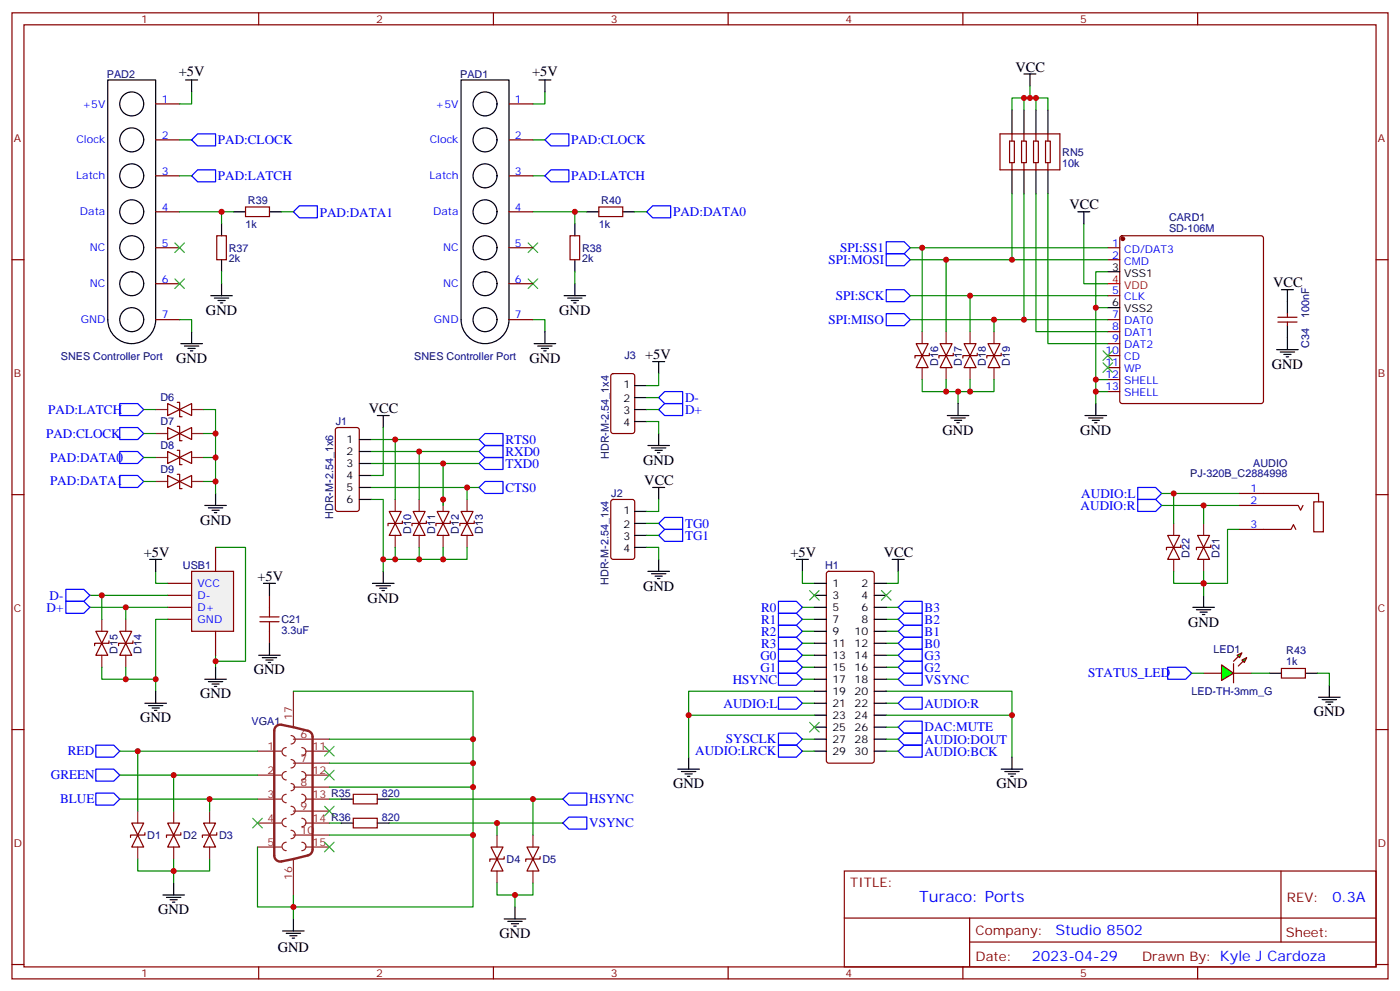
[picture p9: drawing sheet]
<svg xmlns="http://www.w3.org/2000/svg" width="412mm" height="292mm" viewBox="0 0 412 292" stroke-linecap="round" stroke-linejoin="round" font-family="sans-serif">
<g fill="none" stroke="#870000" stroke-width=".35">
<path d="M3.5 3.8h405.4v284.3h-405.4zM7.1 7.3h398.2v277.3h-398.2zM76.2 3.8v3.5M145.3 3.8v3.5M214.5 3.8v3.5M283.6 3.8v3.5M352.8 3.8v3.5M45.9 30.6h7M149.9 30.6h7.1M45.9 41.2h7M45.9 51.8h7M149.9 41.2h7.1"/>
<path d="M149.9 51.8h7.1M3.5 76.4h3.6M45.9 62.3h7M45.9 72.9h7M63.9 69.4h2.8v7h-2.8zM72.3 60.9h7.1v2.8h-7.1zM149.9 62.3h7.1M149.9 72.9h7.1M167.9 69.4h2.8v7h-2.8zM176.4 60.9h7v2.8h-7zM405.3 76.4h3.6M45.9 83.5h7"/>
<path d="M45.9 94.1h7M149.9 83.5h7.1M149.9 94.1h7.1M49.4 118.8l3.5 1.7-3.5 1.8zM52.2 118.4h.7v4.3h.7M49.4 125.8l3.5 1.8-3.5 1.8zM49.4 132.9l3.5 1.8-3.5 1.7zM49.4 139.9l3.5 1.8-3.5 1.8zM52.2 125.5h.7v4.2h.7M52.2 132.5h.7v4.3h.7M52.2 139.6h.7v4.2h.7M52.9 120.5l3.5-1.7v3.5z"/>
<path d="M52.9 127.6l3.5-1.8v3.6zM52.9 134.7l3.5-1.8v3.5zM3.5 145.6h3.6M52.9 141.7l3.5-1.8v3.6zM405.3 145.6h3.6M3.5 214.7h3.6M405.3 214.7h3.6M38.8 242.3h3.5l-1.7 3.5zM40.6 245.8l1.7 3.5h-3.5zM42.7 245.1v.7h-4.2v.7M49.4 242.3h3.5l-1.7 3.5zM51.2 245.8l1.7 3.5h-3.5z"/>
<path d="M53.3 245.1v.7h-4.3v.7M60 242.3h3.5l-1.8 3.5zM61.7 245.8l1.8 3.5h-3.5zM63.9 245.1v.7h-4.3v.7M144.6 249.3h3.6l-1.8 3.5zM146.4 252.8l1.8 3.6h-3.6zM148.5 252.1v.7h-4.2v.7M155.2 249.3h3.5l-1.7 3.5zM157 252.8l1.7 3.6h-3.5zM159.1 252.1v.7h-4.2v.7M248.7 256.4h156.6v28.2h-156.6zM377.3 256.4v20.9"/>
<path d="M248.7 270.2h156.5M285.6 277.3h119.6M285.6 270.2v14.1M3.5 283.9h3.6M76.2 284.6v3.5M145.3 284.6v3.5M214.5 284.6v3.5M283.6 284.6v3.5M352.8 284.6v3.5M405.3 283.9h3.6"/>
</g>
<g fill="none" stroke="#8c2424" stroke-width=".35">
<path d="M45.9 120.5h3.5M45.9 127.6h3.5M45.9 134.7h3.5M56.4 120.5h3.6M56.4 127.6h3.6M56.4 134.7h3.6M45.9 141.7h3.5M56.4 141.7h3.6M85.7 216.5a1.23 1.23 0 0 1 1.3 1.2 1.23 1.23 0 0 1-1.3 1.3M86.4 203.4v10.6M86.4 217.6h10.6M40.6 238.7v3.6"/>
<path d="M51.2 238.7v3.6M61.7 238.7v3.6M75.8 221.1h7.1M75.8 235.2h7.1M75.8 228.1h7.1M84.3 233.8a1.23 1.23 0 0 0-1.2 1.2 1.23 1.23 0 0 0 1.2 1.3M84.3 220a1.23 1.23 0 0 0-1.2 1.3 1.23 1.23 0 0 0 1.2 1.2M84.3 227.1a1.23 1.23 0 0 0-1.2 1.2 1.23 1.23 0 0 0 1.2 1.3M85.7 230.6a1.06 1.06 0 0 1 1.1 1.1 1.06 1.06 0 0 1-1.1 1M85.7 237.3a1.23 1.23 0 0 1 1.3 1.2 1.23 1.23 0 0 1-1.3 1.3M85.7 223.6a1.23 1.23 0 0 1 1.3 1.2 1.23 1.23 0 0 1-1.3 1.2M86.4 238.7h10.6"/>
<path d="M86.4 231.7h10.6M86.4 224.6h10.6M88.9 220a1.23 1.23 0 0 1 1.2 1.3 1.23 1.23 0 0 1-1.2 1.2M88.9 233.8a1.23 1.23 0 0 1 1.2 1.2 1.23 1.23 0 0 1-1.2 1.3M88.9 227.1a1.23 1.23 0 0 1 1.2 1.2 1.23 1.23 0 0 1-1.2 1.3M90 221.1h7M90 235.2h7M90 228.1h7M40.6 249.3v3.5M51.2 249.3v3.5M61.7 249.3v3.5M75.8 249.3h7.1"/>
<path d="M75.8 242.3h7.1M84.3 247.9a1.23 1.23 0 0 0-1.2 1.2 1.23 1.23 0 0 0 1.2 1.3M84.3 240.8a1.23 1.23 0 0 0-1.2 1.3 1.23 1.23 0 0 0 1.2 1.2M85.7 244.4a1.23 1.23 0 0 1 1.3 1.2 1.23 1.23 0 0 1-1.3 1.2M86.4 252.8v10.6M86.4 245.8h10.6M88.9 247.9a1.23 1.23 0 0 1 1.2 1.2 1.23 1.23 0 0 1-1.2 1.3M88.9 240.8a1.23 1.23 0 0 1 1.2 1.3 1.23 1.23 0 0 1-1.2 1.2M90 249.3h7M90 242.3h7M146.4 245.8v3.5M146.4 256.4v3.5"/>
<path d="M157 245.8v3.5M157 256.4v3.5"/>
</g>
<path d="M81.3 213.8l.8-.4 .6-.1 8 1.8a1.8 1.8 0 0 1 1.4 1.8v33.1a1.8 1.8 0 0 1-1.4 1.8l-7.8 1.7a1.77 1.77 0 0 1-2.1-1.7v-36.7z" fill="none" stroke="#8c2424" stroke-width=".71"/>
<g fill="none" stroke="#000" stroke-width=".35">
<path d="M31.7 23.5h14.2v70.6a7.1 7.1 0 0 1-7.1 7 7.1 7.1 0 0 1-7.1-7zM54.7 23.5h3.5M56.4 23.5v3.6M135.8 23.5h14.1v70.6a7.1 7.1 0 0 1-7 7 7.1 7.1 0 0 1-7.1-7zM158.7 23.5h3.6M160.5 23.5v3.6M65.3 65.9v3.5M65.3 76.4v3.6M68.8 62.3h3.5M79.4 62.3h3.5M169.3 65.9v3.5M169.3 76.4v3.6"/>
<path d="M172.9 62.3h3.5M183.4 62.3h3.6M56.4 97.6v3.5M62.1 87h6.3M63.1 87.7h4.3M64.2 88.4h2.1M64.9 89.1h.7M65.3 83.5v3.5M160.5 97.6v3.5M166.2 87h6.3M167.2 87.7h4.2M168.3 88.4h2.1"/>
<path d="M169 89.1h.7M169.3 83.5v3.5M53.3 101.1h6.3M54.3 101.8h4.3M55.4 102.6h2.1M56.1 103.3h.7M157.3 101.1h6.4M158.4 101.8h4.2M159.5 102.6h2.1M160.2 103.3h.7M60.3 148.8h6.4M61.4 149.5h4.2"/>
<path d="M62.4 150.2h2.2M63.1 150.9h.8M63.5 145.2v3.6M51.2 259.9v3.5M48 263.4h6.3M49 264.1h4.3M50.1 264.8h2.1M50.8 265.5h.7M83.3 274h6.3M84.3 274.7h4.2M85.4 275.4h2.1M86.1 276.1h.7"/>
<path d="M86.4 270.5v3.5M148.5 270.5h6.4M149.6 271.2h4.2M150.6 271.9h2.2M151.3 272.6h.7M151.7 266.9v3.6"/>
<circle cx="38.8" cy="30.6" r="3.5"/>
<circle cx="142.9" cy="30.6" r="3.5"/>
<circle cx="38.8" cy="51.8" r="3.5"/>
<circle cx="38.8" cy="41.2" r="3.5"/>
<circle cx="142.9" cy="51.8" r="3.5"/>
<circle cx="142.9" cy="41.2" r="3.5"/>
<circle cx="38.8" cy="72.9" r="3.5"/>
<circle cx="38.8" cy="62.3" r="3.5"/>
<circle cx="142.9" cy="72.9" r="3.5"/>
<circle cx="142.9" cy="62.3" r="3.5"/>
<circle cx="38.8" cy="83.5" r="3.5"/>
<circle cx="38.8" cy="94.1" r="3.5"/>
<circle cx="142.9" cy="83.5" r="3.5"/>
<circle cx="142.9" cy="94.1" r="3.5"/>
</g>
<g fill="none" stroke="#008700" stroke-width=".35">
<path d="M56.4 27.1v3.5h-3.5M160.5 27.1v3.5h-3.5M52.9 41.2h3.5M52.9 51.8h3.5M157 41.2h3.5M157 51.8h3.5M65.3 62.3v3.6M65.3 80v3.5M169.3 62.3v3.6M169.3 80v3.5M52.9 94.1h3.5v3.5M157 94.1h3.5v3.5"/>
<path d="M42.3 134.7h3.6M42.3 120.5h3.6M42.3 127.6h3.6M60 120.5h3.5v7.1h-3.5M60 134.7h3.5M63.5 127.6v17.6M42.3 141.7h3.6M60 141.7h3.5M63.5 161.1h8.8v33.5h-8.8v-1.7M63.5 194.6v1.8M86.4 203.4h52.9v63.5h-63.5v-17.6M97 217.6h42.3"/>
<path d="M35.3 235.2h40.5M35.3 228.1h40.5M35.3 221.1h40.5M40.6 221.1v17.6M51.2 228.1v10.6M61.7 235.2v3.5M97 235.2h3.5M97 231.7h42.3M97 224.6h42.3M114.7 235.2h51.1M157 235.2v10.6M40.6 252.8v3.6h10.6v3.5"/>
<path d="M51.2 252.8v3.6h10.5v-3.6M97 242.3h3.5M97 245.8h42.3M114.7 242.3h51.1M146.4 259.9v3.5h5.3v3.5M146.4 242.3v3.5M157 259.9v3.5h-5.3M86.4 263.4v7.1"/>
</g>
<g fill="none" stroke="#00f" stroke-width=".35">
<path d="M56.4 41.2l1.8-1.8h5.3v3.5h-5.3zM56.4 51.8l1.8-1.8h5.3v3.5h-5.3zM160.5 51.8l1.8-1.8h5.3v3.5h-5.3zM160.5 41.2l1.8-1.8h5.3v3.5h-5.3zM86.4 62.3l1.8-1.7h5.3v3.5h-5.3zM190.5 62.3l1.8-1.7h5.3v3.5h-5.3zM35.3 118.8h5.3l1.7 1.7-1.7 1.8h-5.3zM35.3 125.8h5.3l1.7 1.8-1.7 1.8h-5.3zM35.3 132.9h5.3l1.7 1.8-1.7 1.7h-5.3zM35.3 139.9h5.3l1.7 1.8-1.7 1.8h-5.3zM28.2 219.3h5.3l1.8 1.8-1.8 1.7h-5.3zM28.2 226.4h5.3l1.8 1.7-1.8 1.8h-5.3z"/>
<path d="M28.2 233.4h5.3l1.8 1.8-1.8 1.8h-5.3zM165.8 235.2l1.8-1.8h5.3v3.6h-5.3zM165.8 242.3l1.8-1.8h5.3v3.5h-5.3z"/>
</g>
<g fill="none" stroke="#3c3" stroke-width=".35">
<path d="M51.5 71.5l2.8 2.8M54.3 71.5l-2.8 2.8M155.6 71.5l2.8 2.8M158.4 71.5l-2.8 2.8M51.5 82.1l2.8 2.8M54.3 82.1l-2.8 2.8M155.6 82.1l2.8 2.8M158.4 82.1l-2.8 2.8M95.6 219.7l2.8 2.8M98.4 219.7l-2.8 2.8M95.6 226.7l2.8 2.9M95.6 237.3l2.8 2.8"/>
<path d="M98.4 226.7l-2.8 2.9M98.4 237.3l-2.8 2.8M74.4 240.8l2.9 2.9M77.3 240.8l-2.9 2.9M95.6 247.9l2.8 2.8M98.4 247.9l-2.8 2.8"/>
</g>
<g fill="#000">
<circle cx="38.8" cy="80" r=".18"/>
<circle cx="142.9" cy="80" r=".18"/>
</g>
<path d="M56.4 168.2h12.4v17.6h-12.4z" fill="#f0f0f0" stroke="#870000" stroke-width=".35"/>
<g fill="none" stroke="#870000" stroke-width=".35">
<path d="M294.6 39.4h17.6v10.6h-17.6zM298.1 39.4v2.1M301.6 39.4v2.1M305.2 39.4v2.1M308.7 39.4v2.1M297.4 41.5h1.4v6.4h-1.4zM298.1 47.9v2.1M300.9 41.5h1.4v6.4h-1.4zM301.6 47.9v2.1M304.4 41.5h1.5v6.4h-1.5zM305.2 47.9v2.1M308 41.5h1.4v6.4h-1.4z"/>
<path d="M308.7 47.9v2.1M326.3 72.9h3.5M326.3 76.4h3.5M330.1 69.6l.5-.2h40.9l.5 .2 .2 .5v48l-.3 .5-.4 .2h-40.9l-.5-.3-.3-.4v-48zM326.3 87h3.5M326.3 94.1h3.5M326.3 97.6h3.5M269.9 101.1h3.5l-1.8 3.6zM271.6 104.7l1.8 3.5h-3.5zM273.8 104v.7h-4.3v.7M276.9 101.1h3.6l-1.8 3.6zM278.7 104.7l1.8 3.5h-3.6z"/>
<path d="M280.8 104v.7h-4.2v.7M284 101.1h3.5l-1.7 3.6zM285.8 104.7l1.7 3.5h-3.5zM287.9 104v.7h-4.3v.7M291 101.1h3.6l-1.8 3.6zM292.8 104.7l1.8 3.5h-3.6zM294.9 104v.7h-4.2v.7M326.3 101.1h3.5M326.3 104.7h3.5M326.3 108.2h3.5M326.3 111.7h3.5M326.3 115.3h3.5"/>
<path d="M99 126l.5-.2h5.6l.7 .5v23.5l-.4 .7h-5.9l-.7-.4v-23.6zM114.7 150.5h3.5l-1.8 3.6zM116.4 154.1l1.8 3.5h-3.5zM118.5 153.4v.7h-4.2v.7M121.7 150.5h3.5l-1.7 3.6zM123.5 154.1l1.7 3.5h-3.5zM125.6 153.4v.7h-4.2v.7M128.8 150.5h3.5l-1.8 3.6zM130.5 154.1l1.8 3.5h-3.5zM132.6 153.4v.7h-4.2v.7M135.8 150.5h3.5l-1.7 3.6zM137.6 154.1l1.7 3.5h-3.5z"/>
<path d="M139.7 153.4v.7h-4.2v.7M49.4 171.7h7M49.4 175.2h7M49.4 178.8h7M63.5 161.1v7.1M79.4 175.2v3.6M28.2 185.8h3.5l-1.7 3.5zM30 189.3l1.7 3.6h-3.5zM32.1 188.6v.7h-4.2v.7M35.3 185.8h3.5l-1.8 3.5zM37 189.3l1.8 3.6h-3.5zM39.2 188.6v.7h-4.3v.7"/>
<path d="M49.4 182.3h7M63.5 185.8v7.1M79.4 185.8v3.5M377.5 196.7h7v2.9h-7z"/>
</g>
<g fill="none" stroke="#000" stroke-width=".35">
<path d="M298.1 32.3v7.1M301.6 32.3v7.1M301.6 21.8h3.6M303.4 21.8v3.5M305.2 32.3v7.1M308.7 32.3v7.1M298.1 50v7M301.6 50v7M305.2 50v7M308.7 50v7M317.5 62.3h3.5M319.3 62.3v3.6"/>
<path d="M326.3 80h3.5M326.3 90.6h3.5M282.2 118.8v3.5M322.8 118.8v3.5M105.8 129.4h3.6M105.8 132.9h3.6M105.8 136.4h3.6M105.8 139.9h3.6M111.1 122.3h3.6M112.9 122.3v3.5M279 122.3h6.4M280.1 123h4.2"/>
<path d="M281.2 123.7h2.1M281.9 124.4h.7M319.6 122.3h6.4M320.7 123h4.2M321.7 123.7h2.1M322.4 124.4h.7M105.8 143.5h3.6M105.8 147h3.6M44.1 164.6h3.5M45.9 164.6v3.6M77.6 171.7h3.5M79.4 171.7v3.5"/>
<path d="M109.7 171.7h6.4M110.8 172.4h4.2M111.8 173.1h2.1M112.5 173.8h.7M112.9 168.2v3.5M60.3 199.9h6.4M63.5 196.4v3.5M76.2 192.9h6.3M77.3 193.6h4.2M78.3 194.3h2.1M79 195h.7M79.4 189.3v3.6"/>
<path d="M373.9 198.2h3.6M384.5 198.2h3.6M42.7 207h6.3M43.7 207.7h4.3M44.8 208.4h2.1M45.5 209.1h.7M45.9 203.4v3.6M61.4 200.6h4.2M62.4 201.3h2.2M63.1 202h.8M388.4 205.2h6.4M389.5 205.9h4.2"/>
<path d="M390.5 206.6h2.1M391.2 207.3h.7M391.6 201.7v3.5"/>
</g>
<g fill="none" stroke="#008700" stroke-width=".35">
<path d="M301.6 28.8v3.5M303.4 25.3v3.5h-5.3v3.5M303.4 28.8h5.3v3.5M305.2 28.8v3.5M298.1 57v19.4M301.6 57v37.1M305.2 57v40.6h21.1M308.7 57v44.1h17.6M268.1 72.9h58.2M268.1 76.4h58.2M271.6 72.9v24.7M278.7 76.4v21.2"/>
<path d="M319.3 65.9v17.6h7M326.3 80h-3.5v10.6M268.1 94.1h58.2M268.1 87h58.2M285.8 87v10.6M292.8 94.1v3.5M326.3 90.6h-3.5v21.1M271.6 111.7v3.6h21.2v-3.6M278.7 111.7v3.6M282.2 115.3v3.5M285.8 111.7v3.6M326.3 115.3h-3.5v3.5"/>
<path d="M326.3 111.7h-3.5v3.6M109.4 129.4h31.7M109.4 132.9h31.7M109.4 136.4h31.7M112.9 125.8v14.1h-3.5M116.4 129.4v17.6M123.5 132.9v14.1M130.5 136.4v12.4M109.4 147h3.5v21.2M109.4 143.5h31.7M137.6 143.5v3.5M26.5 178.8h22.9"/>
<path d="M26.5 175.2h22.9M30 175.2v7.1M37 178.8v3.5M45.9 168.2v3.5h3.5M116.4 161.1v3.5h-3.5M123.5 161.1v3.5h-7.1M130.5 161.1v3.5h-7M137.6 161.1v3.5h-7.1M30 196.4v3.5h7M37 196.4v3.5h8.9M49.4 182.3h-3.5v21.1M388.1 198.2h3.5v3.5"/>
</g>
<path d="M261.1 71.2h5.2l1.8 1.7-1.8 1.8h-5.2zM261.1 74.7h5.2l1.8 1.7-1.8 1.8h-5.2zM261.1 92.3h5.2l1.8 1.8-1.8 1.7h-5.2zM261.1 85.3h5.2l1.8 1.7-1.8 1.8h-5.2zM141.1 129.4l1.8-1.8h5.3v3.5h-5.3zM141.1 136.4l1.8-1.7h5.3v3.5h-5.3zM141.1 132.9l1.8-1.8h5.3v3.6h-5.3zM141.1 143.5l1.8-1.8h5.3v3.5h-5.3zM19.4 177h5.3l1.8 1.8-1.8 1.7h-5.3zM19.4 173.5h5.3l1.8 1.7-1.8 1.8h-5.3zM344 196.4h5.2l1.8 1.8-1.8 1.7h-5.2z" fill="none" stroke="#00f" stroke-width=".35"/>
<path d="M79.4 178.8v2.8M76.6 183h5.6M76.6 181.6h5.6M79.4 183v2.8" fill="none" stroke="#a10000" stroke-width=".35"/>
<g fill="none" stroke="#8c2424" stroke-width=".35">
<path d="M271.6 97.6v3.5M278.7 97.6v3.5M285.8 97.6v3.5M292.8 97.6v3.5M271.6 108.2v3.5M278.7 108.2v3.5M285.8 108.2v3.5M292.8 108.2v3.5M116.4 147v3.5M116.4 157.6v3.5M123.5 147v3.5M123.5 157.6v3.5"/>
<path d="M130.5 147v3.5M130.5 157.6v3.5M137.6 147v3.5M137.6 157.6v3.5M30 182.3v3.5M30 192.9v3.5M37 182.3v3.5M37 192.9v3.5"/>
</g>
<circle cx="330.7" cy="70.3" r=".53" fill="#870000" stroke="#870000" stroke-width=".35"/>
<path d="M326.3 83.5h3.5" fill="none" stroke="#f00" stroke-width=".35"/>
<path d="M324.9 106.8l2.8 2.8M324.9 103.3l2.8 2.8M327.7 106.8l-2.8 2.8M327.7 103.3l-2.8 2.8" fill="none" stroke="#3c3" stroke-width=".35"/>
<path d="M359.8 195.7l3.6 2.5-3.6 2.1z" fill="#0f0" stroke="#870000" stroke-width=".35"/>
<path d="M363.4 195.3v5.7z" fill="#f00" stroke="#870000" stroke-width=".35"/>
<g fill="#870000" stroke="#870000" stroke-width=".35">
<path d="M363.4 194.6l1.4-1.4z"/>
<path d="M364.8 196l1.4-1.4z"/>
</g>
<g fill="#0f0" stroke="#870000" stroke-width=".35">
<path d="M364.4 192.9l1.4-.7-.7 1.4z"/>
<path d="M365.8 194.3l1.4-.7-.7 1.4z"/>
</g>
<g fill="none" stroke="#870000" stroke-width=".35">
<path d="M376.4 94.8h5.7M376.4 93.4h5.7M379.2 92.3v1.1M379.2 94.8v1M180.2 110.2l.4-.2h5.7l.6 .4 .1 16.5-.5 .6-5.9 .1-.6-.5-.1-16.4zM180.2 147.2l.4-.2h5.7l.6 .4 .1 16.5-.5 .7h-5.9l-.6-.4-.1-16.5zM344 157.6h3.5l-1.8 3.5zM352.8 157.6h3.5l-1.8 3.5zM365.1 145.2h23.3v2.5M365.1 148.8h17.3l.7 1.4 .7-1.4M365.1 155.8h15.2l.7-1.4 .7 1.4M387 147.7h2.8v8.8h-2.8z"/>
<path d="M243.7 168.4l.4-.2h12.7l.7 .4v55.3l-.4 .7h-13l-.6-.4-.1-55.3zM345.7 161.1l1.8 3.5h-3.5zM347.8 160.4v.7h-4.2v.7M354.5 161.1l1.8 3.5h-3.5zM356.7 160.4v.7h-4.3v.7M354.5 198.2h5.3M363.4 198.2h5.3M104.1 233.8h7v2.8h-7zM104.1 240.8h7v2.9h-7z"/>
</g>
<g fill="none" stroke="#008700" stroke-width=".35">
<path d="M52.9 62.3h15.9M82.9 62.3h3.5M157 62.3h15.9M187 62.3h3.5M190.5 117h3.5M194 110v3.5h-3.5M190.5 124.1h3.5v3.5M190.5 120.5h3.5M190.5 157.6h3.5M190.5 154.1h3.5M194 147v3.5h-3.5M342.2 148.8h22.9"/>
<path d="M342.2 145.2h22.9M345.7 145.2v8.9M354.5 148.8v5.3M365.1 155.8h-3.5v15.9h-7.1v-3.5M190.5 161.1h3.5v3.5M236.4 168.2v3.5h3.5M236.4 178.8h3.5M261.1 178.8h3.5M264.6 168.2v3.5h-3.5M345.7 168.2v3.5h8.8v3.5M236.4 199.9h3.5M236.4 196.4h3.5"/>
<path d="M236.4 192.9h3.5M236.4 189.3h3.5M236.4 182.3h3.5M236.4 185.8h3.5M261.1 199.9h3.5M261.1 196.4h3.5M261.1 192.9h3.5M261.1 189.3h3.5M261.1 182.3h3.5M261.1 185.8h3.5M351 198.2h3.5M368.7 198.2h5.2"/>
<path d="M202.8 210.5h37.1M236.4 207h3.5M236.4 217.6h3.5M239.9 203.4h-37.1v19.4M261.1 203.4h37v19.4M261.1 207h3.5M261.1 217.6h3.5M261.1 214h3.5M261.1 210.5h37M236.4 221.1h3.5M261.1 221.1h3.5"/>
</g>
<g fill="none" stroke="#000" stroke-width=".35">
<path d="M377.5 85.3h3.5M379.2 85.3v7M379.2 95.8v7.1M187 113.5h3.5M187 117h3.5M192.3 106.4h3.5M194 106.4v3.6M376.1 102.9h6.3M377.1 103.6h4.3M378.2 104.3h2.1M378.9 105h.7M187 120.5h3.5"/>
<path d="M187 124.1h3.5M190.9 131.1h6.3M191.9 131.8h4.2M193 132.5h2.1M193.7 133.2h.7M194 127.6v3.5M187 150.5h3.5M187 154.1h3.5M187 157.6h3.5M192.3 143.5h3.5M194 143.5v3.5M187 161.1h3.5"/>
<path d="M190.9 168.2h6.3M191.9 168.9h4.2M193 169.6h2.1M193.7 170.3h.7M194 164.6v3.6M234.6 164.6h3.5M236.4 164.6v3.6M239.9 171.7h3.5M239.9 175.2h3.5M239.9 178.8h3.5M257.5 171.7h3.6M257.5 175.2h3.6"/>
<path d="M257.5 178.8h3.6M262.8 164.6h3.5M264.6 164.6v3.6M351.4 178.8h6.3M352.4 179.5h4.3M354.5 175.2v3.6M239.9 182.3h3.5M239.9 185.8h3.5M239.9 189.3h3.5M239.9 192.9h3.5M239.9 196.4h3.5M239.9 199.9h3.5"/>
<path d="M257.5 182.3h3.6M257.5 185.8h3.6M257.5 189.3h3.6M257.5 192.9h3.6M257.5 196.4h3.6M257.5 199.9h3.6M353.5 180.2h2.1M354.2 180.9h.7M239.9 203.4h3.5M239.9 207h3.5M239.9 210.5h3.5M239.9 214h3.5"/>
<path d="M239.9 217.6h3.5M257.5 203.4h3.6M257.5 207h3.6M257.5 210.5h3.6M257.5 214h3.6M257.5 217.6h3.6M100.5 235.2h3.6M111.1 235.2h3.6M199.7 226.4h6.3M200.7 227.1h4.3M201.8 227.8h2.1M202.5 228.5h.7"/>
<path d="M202.8 222.8v3.6M239.9 221.1h3.5M257.5 221.1h3.6M294.9 226.4h6.4M296 227.1h4.2M297 227.8h2.2M297.7 228.5h.7M298.1 222.8v3.6M100.5 242.3h3.6M111.1 242.3h3.6"/>
</g>
<g fill="none" stroke="#00f" stroke-width=".35">
<path d="M195.8 115.3h5.3v3.5h-5.3l-1.8-1.8zM195.8 118.8h5.3v3.5h-5.3l-1.8-1.8zM194 154.1l1.8-1.8h5.3v3.5h-5.3zM194 157.6l1.8-1.8h5.3v3.5h-5.3zM335.1 143.5h5.3l1.8 1.7-1.8 1.8h-5.3zM335.1 147h5.3l1.8 1.8-1.8 1.7h-5.3zM229.3 177h5.3l1.8 1.8-1.8 1.7h-5.3zM266.3 177h5.3v3.5h-5.3l-1.7-1.7zM229.3 191.1h5.3l1.8 1.8-1.8 1.7h-5.3zM229.3 194.6h5.3l1.8 1.8-1.8 1.8h-5.3zM229.3 198.2h5.3l1.8 1.7-1.8 1.8h-5.3zM229.3 180.5h5.3l1.8 1.8-1.8 1.7h-5.3z"/>
<path d="M229.3 187.6h5.3l1.8 1.7-1.8 1.8h-5.3zM229.3 184h5.3l1.8 1.8-1.8 1.8h-5.3zM264.6 189.3l1.7-1.7h5.3v3.5h-5.3zM264.6 182.3l1.7-1.8h5.3v3.5h-5.3zM264.6 196.4l1.7-1.8h5.3v3.6h-5.3zM264.6 192.9l1.7-1.8h5.3v3.5h-5.3zM266.3 184h5.3v3.6h-5.3l-1.7-1.8zM266.3 198.2h5.3v3.5h-5.3l-1.7-1.8zM229.3 205.2h5.3l1.8 1.8-1.8 1.7h-5.3zM229.3 215.8h5.3l1.8 1.8-1.8 1.7h-5.3zM229.3 219.3h5.3l1.8 1.8-1.8 1.7h-5.3zM264.6 214l1.7-1.7h5.3v3.5h-5.3z"/>
<path d="M266.3 205.2h5.3v3.5h-5.3l-1.7-1.7zM266.3 215.8h5.3v3.5h-5.3l-1.7-1.7zM264.6 221.1l1.7-1.8h5.3v3.5h-5.3z"/>
</g>
<path d="M238.5 173.8l2.8 2.8M241.3 173.8l-2.8 2.8M259.6 173.8l2.9 2.8M262.5 173.8l-2.9 2.8M238.5 212.6l2.8 2.8M241.3 212.6l-2.8 2.8" fill="none" stroke="#3c3" stroke-width=".35"/>
<path d="M345.7 154.1v3.5M354.5 154.1v3.5M345.7 164.6v3.6M354.5 164.6v3.6" fill="none" stroke="#8c2424" stroke-width=".35"/>
<g fill="#c00">
<circle cx="86.4" cy="266.9" r=".88"/>
<circle cx="139.3" cy="217.6" r=".88"/>
<circle cx="139.3" cy="224.6" r=".88"/>
<circle cx="139.3" cy="231.7" r=".88"/>
<circle cx="139.3" cy="245.8" r=".88"/>
<circle cx="151.7" cy="263.4" r=".88"/>
<circle cx="157" cy="235.2" r=".88"/>
<circle cx="146.4" cy="242.3" r=".88"/>
<circle cx="40.6" cy="221.1" r=".88"/>
<circle cx="51.2" cy="228.1" r=".88"/>
<circle cx="61.7" cy="235.2" r=".88"/>
<circle cx="51.2" cy="256.4" r=".88"/>
<circle cx="63.5" cy="127.6" r=".88"/>
<circle cx="63.5" cy="141.7" r=".88"/>
<circle cx="63.5" cy="134.7" r=".88"/>
<circle cx="63.5" cy="194.6" r=".88"/>
<circle cx="112.9" cy="164.6" r=".88"/>
<circle cx="116.4" cy="164.6" r=".88"/>
<circle cx="123.5" cy="164.6" r=".88"/>
<circle cx="137.6" cy="143.5" r=".88"/>
<circle cx="130.5" cy="164.6" r=".88"/>
<circle cx="130.5" cy="136.4" r=".88"/>
<circle cx="130.5" cy="147" r=".88"/>
<circle cx="123.5" cy="132.9" r=".88"/>
<circle cx="116.4" cy="129.4" r=".88"/>
<circle cx="30" cy="175.2" r=".88"/>
<circle cx="37" cy="178.8" r=".88"/>
<circle cx="45.9" cy="199.9" r=".88"/>
<circle cx="37" cy="199.9" r=".88"/>
<circle cx="322.8" cy="115.3" r=".88"/>
<circle cx="322.8" cy="111.7" r=".88"/>
<circle cx="322.8" cy="90.6" r=".88"/>
<circle cx="303.4" cy="28.8" r=".88"/>
<circle cx="305.2" cy="28.8" r=".88"/>
<circle cx="301.6" cy="28.8" r=".88"/>
<circle cx="301.6" cy="94.1" r=".88"/>
<circle cx="298.1" cy="76.4" r=".88"/>
<circle cx="292.8" cy="94.1" r=".88"/>
<circle cx="285.8" cy="87" r=".88"/>
<circle cx="278.7" cy="76.4" r=".88"/>
<circle cx="271.6" cy="72.9" r=".88"/>
<circle cx="285.8" cy="115.3" r=".88"/>
<circle cx="278.7" cy="115.3" r=".88"/>
<circle cx="282.2" cy="115.3" r=".88"/>
<circle cx="202.8" cy="210.5" r=".88"/>
<circle cx="298.1" cy="210.5" r=".88"/>
<circle cx="345.7" cy="145.2" r=".88"/>
<circle cx="354.5" cy="171.7" r=".88"/>
<circle cx="354.5" cy="148.8" r=".88"/>
<circle cx="169.3" cy="62.3" r=".88"/>
<circle cx="65.3" cy="62.3" r=".88"/>
</g>
<text font-size="4.6" fill="#00f" x="270.8" y="265.4">Turaco: Ports</text>
<g font-size="4.2">
<text x="52.7" y="22.5">+5V</text>
<text x="156.7" y="22.5">+5V</text>
<text x="299.2" y="21.1">VCC</text>
<text x="315" y="61.6">VCC</text>
<text x="375" y="84.6">VCC</text>
<text x="60.7" y="92.7">GND</text>
<text x="164.7" y="92.7">GND</text>
<text x="51.9" y="106.8">GND</text>
<text x="155.9" y="106.8">GND</text>
<text x="190" y="105.7">+5V</text>
<text x="374.6" y="108.5">GND</text>
<text x="108.7" y="121.6">VCC</text>
<text x="277.6" y="128">GND</text>
<text x="318.2" y="128">GND</text>
<text x="189.5" y="136.8">GND</text>
<text x="189.8" y="142.8">VCC</text>
<text x="58.9" y="154.4">GND</text>
<text x="42.3" y="163.9">+5V</text>
<text x="232.8" y="163.9">+5V</text>
<text x="260.3" y="163.9">VCC</text>
<text x="75.8" y="171">+5V</text>
<text x="189.4" y="173.8">GND</text>
<text x="108.3" y="177.3">GND</text>
<text x="350" y="184.4">GND</text>
<text x="74.8" y="198.5">GND</text>
<text x="58.9" y="205.6">GND</text>
<text x="41.3" y="212.6">GND</text>
<text x="387" y="210.9">GND</text>
<text x="198.3" y="232">GND</text>
<text x="293.5" y="232">GND</text>
<text x="46.6" y="269.1">GND</text>
<text x="81.8" y="280.1">GND</text>
<text x="147.1" y="276.1">GND</text>
</g>
<g font-size="4.2" fill="#00f">
<text x="392.5" y="265.6">0.3A</text>
<text x="310.9" y="275.2">Studio 8502</text>
<text x="304" y="283">2023-04-29</text>
</g>
<g font-size="3.9" fill="#00f">
<text x="64.2" y="42.4">PAD:CLOCK</text>
<text x="168.2" y="42.4">PAD:CLOCK</text>
<text x="64.2" y="53">PAD:LATCH</text>
<text x="168.3" y="53">PAD:LATCH</text>
<text x="94.2" y="63.7">PAD:DATA1</text>
<text x="198.3" y="63.5">PAD:DATA0</text>
<text x="244.1" y="77.7">SPI:MOSI</text>
<text x="247.5" y="74.2">SPI:SS1</text>
<text x="246.2" y="88.3">SPI:SCK</text>
<text x="244.1" y="95.4">SPI:MISO</text>
<text x="201.8" y="118.3">D-</text>
<text x="14.2" y="121.7">PAD:LATCH</text>
<text x="201.8" y="121.8">D+</text>
<text x="13.6" y="128.8">PAD:CLOCK</text>
<text x="148.9" y="130.6">RTS0</text>
<text x="14.7" y="135.9">PAD:DATA0</text>
<text x="148.9" y="137.7">TXD0</text>
<text x="148.9" y="134.2">RXD0</text>
<text x="14.7" y="142.8">PAD:DATA1</text>
<text x="148.9" y="144.8">CTS0</text>
<text x="318.5" y="146.5">AUDIO:L</text>
<text x="201.8" y="155.4">TG0</text>
<text x="318.3" y="150">AUDIO:R</text>
<text x="201.8" y="158.9">TG1</text>
<text x="14.6" y="176.5">D-</text>
<text x="13.7" y="180">D+</text>
<text x="224.2" y="183.6">R1</text>
<text x="224.2" y="180.1">R0</text>
<text x="272.3" y="180">B3</text>
<text x="272.3" y="183.5">B2</text>
<text x="224.2" y="190.7">R3</text>
<text x="224.2" y="187.1">R2</text>
<text x="272.3" y="190.6">B0</text>
<text x="272.3" y="187.1">B1</text>
<text x="224" y="194.2">G0</text>
<text x="224" y="197.7">G1</text>
<text x="272.3" y="197.7">G2</text>
<text x="272.3" y="194.1">G3</text>
<text x="215.8" y="201.2">HSYNC</text>
<text x="272.3" y="201.2">VSYNC</text>
<text x="320.6" y="199.2">STATUS_LED</text>
<text x="213.1" y="208.3">AUDIO:L</text>
<text x="272.3" y="208.3">AUDIO:R</text>
<text x="272.3" y="215.2">DAC:MUTE</text>
<text x="213.8" y="218.8">SYSCLK</text>
<text x="272.3" y="218.8">AUDIO:DOUT</text>
<text x="20" y="222.3">RED</text>
<text x="204.8" y="222.4">AUDIO:LRCK</text>
<text x="272.3" y="222.4">AUDIO:BCK</text>
<text x="15" y="229.4">GREEN</text>
<text x="17.7" y="236.5">BLUE</text>
<text x="173.6" y="236.5">HSYNC</text>
<text x="173.6" y="243.5">VSYNC</text>
</g>
<g font-size="3.9" fill="#800">
<text x="250.5" y="260.9">TITLE:</text>
<text x="379.1" y="265.6">REV:</text>
<text x="287.4" y="275.1">Company:</text>
<text x="378.7" y="275.8">Sheet:</text>
<text x="287.4" y="282.8">Date:</text>
<text x="336.4" y="282.9">Drawn By: Kyle J Cardoza</text>
</g>
<g font-size="3.2" fill="#800">
<text x="41.6" y="6.8">1</text>
<text x="110.8" y="6.8">2</text>
<text x="179.9" y="6.8">3</text>
<text x="249.1" y="6.8">4</text>
<text x="318.2" y="6.8">5</text>
<text x="4.1" y="41.9">A</text>
<text x="405.9" y="41.9">A</text>
<text x="4.1" y="111">B</text>
<text x="405.9" y="111">B</text>
<text x="4.1" y="180.2">C</text>
<text x="405.9" y="180.2">C</text>
<text x="4.1" y="249.3">D</text>
<text x="405.9" y="249.3">D</text>
<text x="41.6" y="287.6">1</text>
<text x="110.8" y="287.6">2</text>
<text x="179.9" y="287.6">3</text>
<text x="249.1" y="287.6">4</text>
<text x="318.2" y="287.6">5</text>
</g>
<g font-size="3.2" fill="#000080">
<text x="31.5" y="22.9">PAD2</text>
<text x="135.6" y="22.9">PAD1</text>
<text x="312.9" y="45.8">RN5</text>
<text x="312.9" y="49">10k</text>
<text x="73" y="60">R39</text>
<text x="177.1" y="60">R40</text>
<text x="344.4" y="65.1">CARD1</text>
<text x="72.3" y="67">1k</text>
<text x="176.4" y="67">1k</text>
<text x="344.4" y="68.3">SD-106M</text>
<text x="67.4" y="77.2">2k</text>
<text x="67.4" y="74.1">R37</text>
<text x="171.4" y="77.2">2k</text>
<text x="171.4" y="74.1">R38</text>
<text x="385.7" y="93.5" transform="rotate(-90 385.7 93.5)">100nF</text>
<text x="18" y="105.8">SNES Controller Port</text>
<text x="122" y="105.8">SNES Controller Port</text>
<text x="183.9" y="105.7">J3</text>
<text x="276.3" y="107.7" transform="rotate(-90 276.3 107.7)">D16</text>
<text x="283.4" y="107.7" transform="rotate(-90 283.4 107.7)">D17</text>
<text x="290.4" y="107.7" transform="rotate(-90 290.4 107.7)">D18</text>
<text x="297.5" y="107.7" transform="rotate(-90 297.5 107.7)">D19</text>
<text x="385.7" y="102.4" transform="rotate(-90 385.7 102.4)">C34</text>
<text x="47.3" y="118.2">D6</text>
<text x="47.3" y="125.2">D7</text>
<text x="98.9" y="125.2">J1</text>
<text x="47.3" y="132.3">D8</text>
<text x="179.3" y="135.1" transform="rotate(-90 179.3 135.1)">HDR-M-2.54_1x4</text>
<text x="369.2" y="137.3">AUDIO</text>
<text x="47.3" y="139.3">D9</text>
<text x="350.6" y="140.5">PJ-320B_C2884998</text>
<text x="180.1" y="146.4">J2</text>
<text x="98.1" y="152.8" transform="rotate(-90 98.1 152.8)">HDR-M-2.54_1x6</text>
<text x="121.1" y="157.1" transform="rotate(-90 121.1 157.1)">D10</text>
<text x="128.1" y="157.1" transform="rotate(-90 128.1 157.1)">D11</text>
<text x="135.2" y="157.1" transform="rotate(-90 135.2 157.1)">D12</text>
<text x="142.3" y="157.1" transform="rotate(-90 142.3 157.1)">D13</text>
<text x="53.9" y="167.6">USB1</text>
<text x="243.1" y="167.5">H1</text>
<text x="350.4" y="164.1" transform="rotate(-90 350.4 164.1)">D22</text>
<text x="359.2" y="164.1" transform="rotate(-90 359.2 164.1)">D21</text>
<text x="179.3" y="172.2" transform="rotate(-90 179.3 172.2)">HDR-M-2.54_1x4</text>
<text x="82.9" y="183.4">C21</text>
<text x="82.9" y="186.5">3.3uF</text>
<text x="34.7" y="192.4" transform="rotate(-90 34.7 192.4)">D15</text>
<text x="41.7" y="192.4" transform="rotate(-90 41.7 192.4)">D14</text>
<text x="357.5" y="192.2">LED1</text>
<text x="378.9" y="195.7">1k</text>
<text x="378.9" y="192.5">R43</text>
<text x="351" y="204.6">LED-TH-3mm_G</text>
<text x="74.1" y="213.4">VGA1</text>
<text x="112.4" y="234.6">820</text>
<text x="112.4" y="241.6">820</text>
<text x="43.4" y="246.9">D1</text>
<text x="54" y="246.9">D2</text>
<text x="64.6" y="246.9">D3</text>
<text x="149.2" y="254">D4</text>
<text x="159.8" y="254">D5</text>
</g>
<g font-size="3.2" fill="#00f">
<text x="24.3" y="31.6">+5V</text>
<text x="47.6" y="30.2">1</text>
<text x="128.3" y="31.6">+5V</text>
<text x="151.7" y="30.2">1</text>
<text x="47.6" y="40.8">2</text>
<text x="151.7" y="40.8">2</text>
<text x="22.5" y="42.2">Clock</text>
<text x="126.6" y="42.2">Clock</text>
<text x="22.5" y="52.8">Latch</text>
<text x="47.6" y="51.4">3</text>
<text x="126.5" y="52.8">Latch</text>
<text x="151.7" y="51.4">3</text>
<text x="23.5" y="63.4">Data</text>
<text x="47.6" y="62">4</text>
<text x="127.6" y="63.4">Data</text>
<text x="151.7" y="62">4</text>
<text x="26.5" y="74">NC</text>
<text x="47.6" y="72.6">5</text>
<text x="130.5" y="74">NC</text>
<text x="151.7" y="72.6">5</text>
<text x="327.7" y="72.6">1</text>
<text x="327.7" y="76.1">2</text>
<text x="331.2" y="74.3">CD/DAT3</text>
<text x="331.2" y="77.9">CMD</text>
<text x="47.6" y="83.1">6</text>
<text x="151.7" y="83.1">6</text>
<text x="26.5" y="84.6">NC</text>
<text x="130.5" y="84.6">NC</text>
<text x="327.7" y="86.7">5</text>
<text x="331.2" y="88.4">CLK</text>
<text x="23.8" y="95.1">GND</text>
<text x="47.6" y="93.7">7</text>
<text x="127.8" y="95.1">GND</text>
<text x="151.7" y="93.7">7</text>
<text x="327.7" y="93.7">7</text>
<text x="331.2" y="95.5">DAT0</text>
<text x="327.7" y="97.3">8</text>
<text x="327.7" y="100.8">9</text>
<text x="331.2" y="99">DAT1</text>
<text x="325.6" y="104.3">10</text>
<text x="325.6" y="107.8">11</text>
<text x="331.2" y="102.6">DAT2</text>
<text x="331.2" y="106.1">CD</text>
<text x="325.6" y="111.4">12</text>
<text x="331.2" y="109.6">WP</text>
<text x="331.2" y="113.1">SHELL</text>
<text x="325.6" y="114.9">13</text>
<text x="331.2" y="116.7">SHELL</text>
<text x="368.4" y="144.9">1</text>
<text x="368.4" y="148.4">2</text>
<text x="368.4" y="155.5">3</text>
<text x="58.2" y="172.8">VCC</text>
<text x="58.2" y="176.3">D-</text>
<text x="58.2" y="179.8">D+</text>
<text x="58.2" y="183.3">GND</text>
</g>
<g font-size="3.2">
<text x="327.7" y="79.6">3</text>
<text x="331.2" y="81.4">VSS1</text>
<text x="327.7" y="90.2">6</text>
<text x="331.2" y="92">VSS2</text>
<text x="183.6" y="114.2">1</text>
<text x="183.6" y="118.4">2</text>
<text x="183.6" y="122">3</text>
<text x="183.6" y="125.5">4</text>
<text x="102.1" y="130.4">1</text>
<text x="102.1" y="133.9">2</text>
<text x="102.1" y="137.5">3</text>
<text x="102.1" y="141">4</text>
<text x="102.1" y="144.5">5</text>
<text x="102.1" y="148.1">6</text>
<text x="183.6" y="151.2">1</text>
<text x="183.6" y="155.5">2</text>
<text x="183.6" y="159">3</text>
<text x="183.6" y="162.5">4</text>
<text x="245.2" y="172.8">1</text>
<text x="253.7" y="172.8">2</text>
<text x="245.2" y="176.3">3</text>
<text x="245.2" y="179.8">5</text>
<text x="253.7" y="176.3">4</text>
<text x="253.7" y="179.8">6</text>
<text x="245.2" y="183.3">7</text>
<text x="253.7" y="183.3">8</text>
<text x="245.2" y="186.9">9</text>
<text x="245.2" y="190.4">11</text>
<text x="251.7" y="186.9">10</text>
<text x="251.7" y="190.4">12</text>
<text x="245.2" y="193.9">13</text>
<text x="245.2" y="197.4">15</text>
<text x="251.7" y="193.9">14</text>
<text x="251.7" y="197.4">16</text>
<text x="245.2" y="201">17</text>
<text x="251.7" y="201">18</text>
<text x="245.2" y="204.5">19</text>
<text x="245.2" y="208">21</text>
<text x="251.7" y="204.5">20</text>
<text x="251.7" y="208">22</text>
<text x="245.2" y="211.6">23</text>
<text x="245.2" y="215.1">25</text>
<text x="251.7" y="211.6">24</text>
<text x="251.7" y="215.1">26</text>
<text x="245.2" y="218.6">27</text>
<text x="251.7" y="218.6">28</text>
<text x="245.2" y="222.1">29</text>
<text x="251.7" y="222.1">30</text>
</g>
<g font-size="3.2" fill="#f00">
<text x="327.7" y="83.1">4</text>
<text x="331.2" y="84.9">VDD</text>
</g>
<g font-size="3.2" fill="#8d2323">
<text x="86.1" y="211.9" transform="rotate(-90 86.1 211.9)">17</text>
<text x="78.8" y="220.7">1</text>
<text x="88.5" y="217.2">6</text>
<text x="92.1" y="220.7">11</text>
<text x="78.8" y="227.8">2</text>
<text x="88.5" y="224.3">7</text>
<text x="92.1" y="227.8">12</text>
<text x="88.5" y="231.3">8</text>
<text x="78.8" y="234.8">3</text>
<text x="88.5" y="238.4">9</text>
<text x="92.1" y="234.8">13 R35</text>
<text x="78.8" y="241.9">4</text>
<text x="88.5" y="245.4">10</text>
<text x="92.1" y="241.9">14 R36</text>
<text x="78.8" y="249">5</text>
<text x="92.1" y="249">15</text>
<text x="86.1" y="259" transform="rotate(-90 86.1 259)">16</text>
</g>
</svg>
